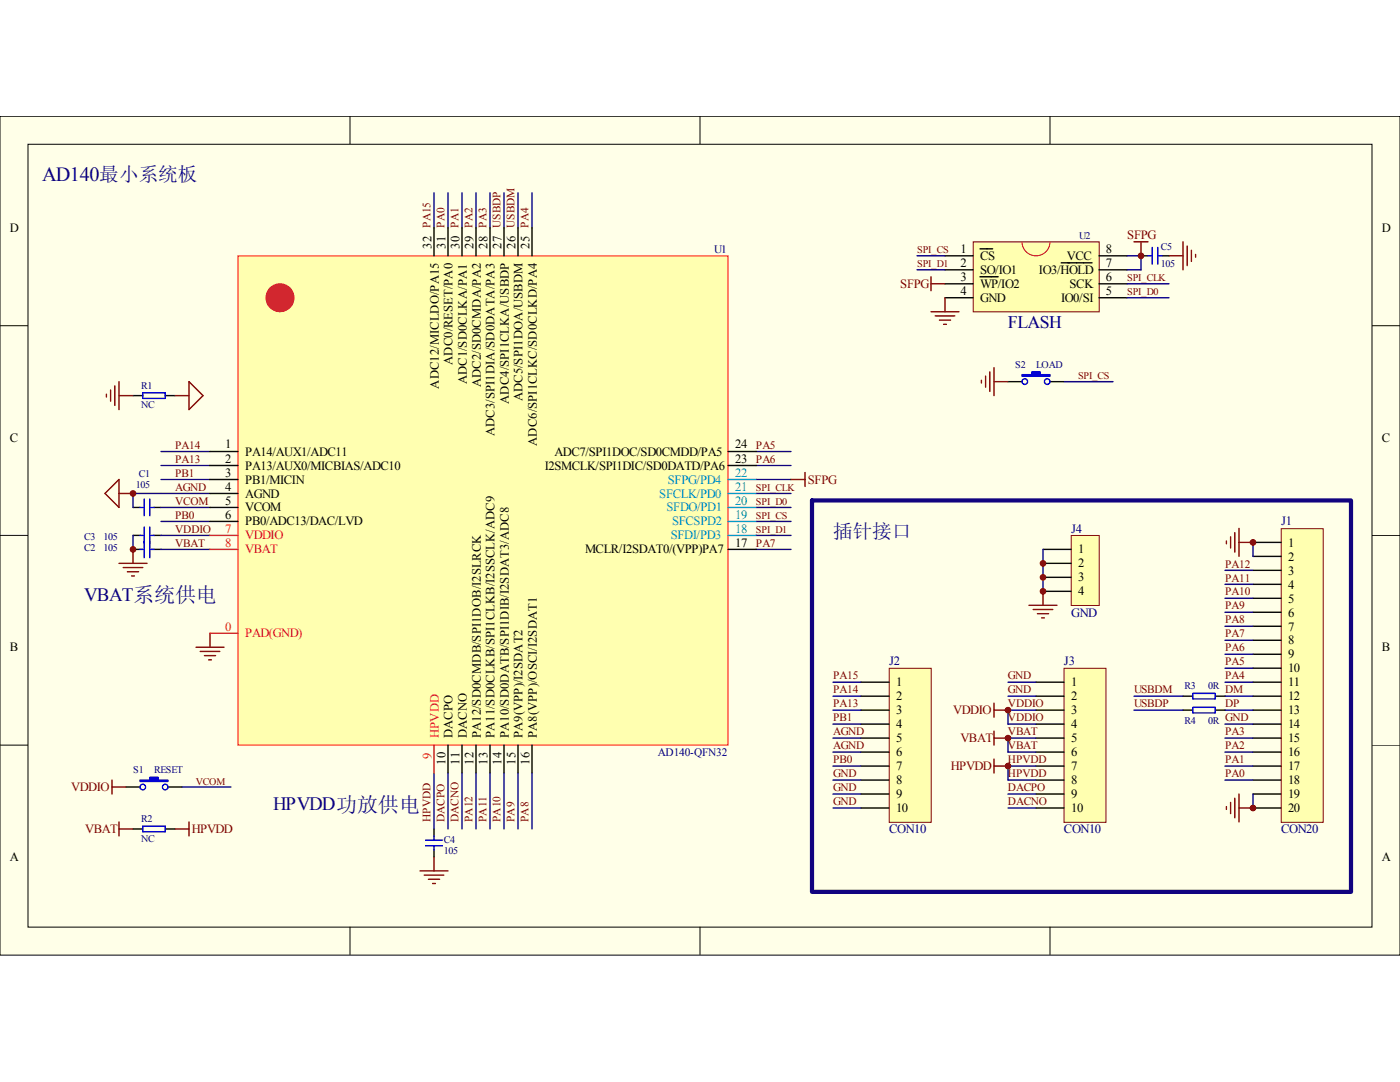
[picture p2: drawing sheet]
<svg xmlns="http://www.w3.org/2000/svg" width="279mm" height="216mm" viewBox="0 0 279 216" stroke-linecap="round" stroke-linejoin="round" font-family="sans-serif">
<path d="M0 23.2h279.4v167.4h-279.4z" fill="#ffffe8"/>
<g fill="none" stroke="#000" stroke-width=".2">
<path d="M0 23.2h279.4v167.4h-279.4zM5.6 28.8h268.2v156.2h-268.2zM69.8 23.2v5.5M139.7 23.2v5.5M209.5 23.2v5.5M0 65h5.6M273.8 65h5.6M0 106.8h5.6M273.8 106.8h5.6M0 148.7h5.6M273.8 148.7h5.6M69.8 184.9v5.6"/>
<path d="M139.7 184.9v5.6M209.5 184.9v5.6"/>
</g>
<path d="M150.9 95.7h7M150.9 98.5h7M150.9 101.3h7M150.9 104h7M150.9 106.8h7M150.9 109.6h7M36.3 157h9.8" fill="none" stroke="#000080" stroke-width=".28"/>
<g fill="none" stroke="#800000" stroke-width=".28">
<path d="M21 98.5l2.7-2.8v5.6zM23.7 98.5h2.8M23.7 112.4h5.6M24.6 113.2h3.9M25.4 114.1h2.3M26.3 114.9h.5M26.5 109.6v2.8M22.4 155.6v2.8M22.4 157h2.7M83.8 173.8h5.6M84.7 174.6h3.9M85.5 175.5h2.2"/>
<path d="M86.3 176.3h.6M86.6 171v2.8"/>
</g>
<path d="M26.5 106.8h1.4M26.5 109.6h1.4M26.5 101.3h1.4M30.7 106.8h1.4M30.7 109.6h1.4M30.7 101.3h1.4M25.1 157h2.8M33.5 157h2.8M86.6 165.4v1.4M86.6 169.6v1.4" fill="none" stroke="#000" stroke-width=".28"/>
<path d="M27.9 155.6h2v-.5h1.7v.5h1.9v.3h-5.6z" fill-rule="evenodd" fill="#00f" stroke="#00f" stroke-width=".28"/>
<g fill="none" stroke="#00f" stroke-width=".28">
<path d="M28.8 99.6v3.3M29.9 99.6v3.3M27.9 106.8h.9M27.9 109.6h.9M27.9 101.3h.9M28.8 105.2v6.1M29.9 106.8h.8M29.9 105.2v6.1M29.9 109.6h.8M29.9 101.3h.8M84.9 168.8h3.4M84.9 167.6h3.4"/>
<path d="M86.6 166.8v.8M86.6 168.8v.8"/>
<circle cx="28.5" cy="157" r=".56"/>
<circle cx="33" cy="157" r=".56"/>
</g>
<path d="M177.5 133.4h8.3v30.7h-8.3z" fill="#ffffb0"/>
<path d="M177.5 133.3h8.3v30.8h-8.3z" fill="none" stroke="#800000" stroke-width=".2"/>
<path d="M171.8 136.1h5.6M171.8 138.9h5.6M171.8 141.7h5.6M171.8 144.5h5.6M171.8 147.3h5.6M171.8 150.1h5.6M171.8 152.9h5.6M171.8 155.6h5.6M171.8 158.4h5.6M171.8 161.2h5.6" fill="none" stroke="#000" stroke-width=".28"/>
<path d="M212.4 133.4h8.3v30.7h-8.3z" fill="#ffffb0"/>
<path d="M212.3 133.3h8.4v30.8h-8.4z" fill="none" stroke="#800000" stroke-width=".2"/>
<path d="M206.8 136.1h5.5M206.8 138.9h5.5M206.8 141.7h5.5M206.8 144.5h5.5M206.8 147.3h5.5M206.8 150.1h5.5M206.8 152.9h5.5M206.8 155.6h5.5M206.8 158.4h5.5M206.8 161.2h5.5" fill="none" stroke="#000" stroke-width=".28"/>
<path d="M255.8 105.6h8.3v58.5h-8.3z" fill="#ffffb0"/>
<path d="M255.7 105.5h8.4v58.6h-8.4z" fill="none" stroke="#800000" stroke-width=".2"/>
<g fill="none" stroke="#000" stroke-width=".28">
<path d="M26.5 78.9h2M33 78.9h1.9M250.1 108.2h5.6M250.1 111h5.6M250.1 113.8h5.6M250.1 116.6h5.6M250.1 119.4h5.6M250.1 122.2h5.6M250.1 125h5.6M250.1 127.8h5.6M250.1 130.5h5.6M250.1 133.3h5.6"/>
<path d="M250.1 136.1h5.6M250.1 138.9h5.6M250.1 141.7h5.6M250.1 144.5h5.6M250.1 147.3h5.6M250.1 150.1h5.6M250.1 152.9h5.6M250.1 155.6h5.6M250.1 158.4h5.6M26.5 165.4h2M33 165.4h1.9M250.1 161.2h5.6"/>
</g>
<g fill="none" stroke="#000080" stroke-width=".28">
<path d="M244.5 113.8h5.6M244.5 116.6h5.6M244.5 119.4h5.6M166.2 136.1h5.6M166.2 138.9h5.6M201.2 136.1h5.6M201.2 138.9h5.6M244.5 122.2h5.6M244.5 125h5.6M244.5 127.8h5.6M244.5 130.5h5.6M244.5 133.3h5.6"/>
<path d="M244.5 136.1h5.6M244.5 138.9h5.6M166.2 141.7h5.6M166.2 144.5h5.6M166.2 147.3h5.6M166.2 150.1h5.6M166.2 152.9h5.6M166.2 155.6h5.6M166.2 158.4h5.6M201.2 158.4h5.6M206.8 141.7h-5.6v2.8h5.6M206.8 147.3h-5.6v2.8h5.6"/>
<path d="M206.8 152.9h-5.6v2.7h5.6M244.5 141.7h5.6M244.5 144.5h5.6M244.5 147.3h5.6M244.5 150.1h5.6M244.5 152.9h5.6M244.5 155.6h5.6M166.2 161.2h5.6M201.2 161.2h5.6"/>
</g>
<g fill="none" stroke="#800000" stroke-width=".28">
<path d="M21.2 78.7v.5M22.1 77.8v2.3M22.9 77v3.9M23.7 76.2v5.5M23.7 78.9h2.8M34.9 78.9h2.8M37.7 76.2l2.8 2.7-2.8 2.8zM198.4 140.3v2.8M198.4 145.9v2.8M198.4 151.5v2.8M198.4 141.7h2.8M198.4 147.3h2.8"/>
<path d="M198.4 152.9h2.8M23.7 164v2.8M23.7 165.4h2.8M34.9 165.4h2.8M37.7 164v2.8"/>
</g>
<path d="M28.5 78.4h4.5v1.1h-4.5zM28.5 164.9h4.5v1.1h-4.5z" fill="none" stroke="#00f" stroke-width=".28"/>
<path d="M213.9 106.9h5.5v13.9h-5.5z" fill="#ffffb0"/>
<path d="M213.8 106.8h5.6v14h-5.6z" fill="none" stroke="#800000" stroke-width=".2"/>
<path d="M208.2 109.6h5.5M208.2 112.4h5.5M208.2 115.2h5.5M208.2 118h5.5M236.1 138.9h2M242.5 138.9h2M236.1 141.7h2M242.5 141.7h2" fill="none" stroke="#000" stroke-width=".28"/>
<g fill="none" stroke="#000080" stroke-width=".28">
<path d="M86.6 38.5v7M89.4 38.5v7M92.2 38.5v7M95 38.5v7M97.8 38.5v7M100.6 38.5v7M103.4 38.5v7M106.2 38.5v7M32.1 95.7h9.8M32.1 92.9h9.8M32.1 90.1h9.8M41.9 98.5h-15.4v2.8"/>
<path d="M150.9 92.9h7M150.9 90.1h7M26.5 106.8v2.8M32.1 101.3h9.8M32.1 104h9.8M32.1 109.6h9.8M32.1 106.8h9.8M208.2 109.6v8.4M250.1 108.2v2.8M226.3 138.9h9.8M86.6 154.3v11.1M89.4 154.3v11.1"/>
<path d="M92.2 154.3v11.1M95 154.3v11.1M97.8 154.3v11.1M100.6 154.3v11.1M103.4 154.3v11.1M106.2 154.3v11.1M226.3 141.7h9.8M250.1 158.4v2.8"/>
</g>
<g fill="none" stroke="#800000" stroke-width=".28">
<path d="M208.2 118v2.8M244.8 107.9v.6M245.6 107.1v2.2M246.4 106.3v3.9M247.3 105.4v5.6M247.3 108.2h2.8M39.1 129.1h5.6M40 130h3.9M40.8 130.8h2.2M41.6 131.7h.6M41.9 126.4v2.7M205.4 120.8h5.5"/>
<path d="M206.2 121.6h3.9M207 122.5h2.3M207.9 123.3h.5M246.4 159.3v3.9M247.3 158.4v5.6M244.8 160.9v.6M245.6 160.1v2.2M247.3 161.2h2.8"/>
</g>
<path d="M238.1 138.4h4.4v1.1h-4.4zM238.1 141.1h4.4v1.2h-4.4z" fill="none" stroke="#00f" stroke-width=".28"/>
<circle cx="26.5" cy="98.5" r=".56" fill="#800000" stroke="#800000" stroke-width=".2"/>
<path d="M194.3 48.3h25.1v13.9h-25.1z" fill="#ffffb0"/>
<path d="M194.2 48.3h25.2v13.9h-25.2z" fill="none" stroke="#800000" stroke-width=".2"/>
<g fill="none" stroke="#000" stroke-width=".28">
<path d="M188.6 51h5.6M188.6 53.8h5.6M188.6 56.6h5.6M188.6 59.4h5.6M195.6 49.7h2.5M195.6 55.2h3.6M211.8 52.4h6.1M219.3 51h5.6M219.3 53.8h5.6M219.3 56.6h5.6M219.3 59.4h5.6M227.7 51h1.4"/>
<path d="M231.9 51h1.4M201.2 76.2h2.8M209.5 76.2h2.8"/>
</g>
<path d="M204 48.3a2.79 2.79 0 0 0 2.8 2.7 2.79 2.79 0 0 0 2.7-2.7" fill="none" stroke="#bf0000" stroke-width=".2"/>
<g fill="none" stroke="#800000" stroke-width=".28">
<path d="M185.8 55.2v2.8M185.8 56.6h2.8M188.6 59.4v2.8M226.3 48.3h2.8M227.7 48.3v2.7M233.3 51h2.8M236.1 48.3v5.5M236.9 49.1v3.9M237.8 49.9v2.3M238.6 50.8v.5M185.8 62.2h5.6M186.6 63h4"/>
<path d="M187.5 63.9h2.2M188.3 64.7h.6M195.9 75.9v.5M196.7 75v2.3M197.5 74.2v3.9M198.4 73.4v5.5M198.4 76.2h2.8M157.9 95.7h2.8M160.7 94.3v2.8"/>
</g>
<path d="M183 51h5.6M183 53.8h5.6M224.9 56.6h8.4M224.9 59.4h8.4M224.9 51h2.8v2.8h-2.8M212.3 76.2h9.8" fill="none" stroke="#000080" stroke-width=".28"/>
<path d="M204 74.8h1.9v-.6h1.7v.6h1.9v.2h-5.5z" fill-rule="evenodd" fill="#00f" stroke="#00f" stroke-width=".28"/>
<g fill="none" stroke="#00f" stroke-width=".28">
<path d="M229.1 51h.8M229.9 49.4v3.3M231.1 51h.8M231.1 49.4v3.3"/>
<circle cx="204.5" cy="76.1" r=".56"/>
<circle cx="209" cy="76.1" r=".56"/>
</g>
<g fill="#800000" stroke="#800000" stroke-width=".2">
<circle cx="227.7" cy="51" r=".56"/>
<circle cx="26.5" cy="109.6" r=".56"/>
<circle cx="250.1" cy="108.2" r=".56"/>
<circle cx="250.1" cy="161.2" r=".56"/>
<circle cx="201.2" cy="141.7" r=".56"/>
<circle cx="201.2" cy="147.3" r=".56"/>
<circle cx="201.2" cy="152.9" r=".56"/>
<circle cx="208.2" cy="112.4" r=".56"/>
<circle cx="208.2" cy="115.2" r=".56"/>
<circle cx="208.2" cy="118" r=".56"/>
</g>
<path d="M162.1 99.9h107.5v78.1h-107.5z" fill="none" stroke="#11037f" stroke-width=".84"/>
<path d="M47.6 51.1h97.7v97.6h-97.7z" fill="#ffffb0"/>
<path d="M47.5 51.1h97.8v97.6h-97.8z" fill="none" stroke="#f00" stroke-width=".2"/>
<g fill="none" stroke="#000" stroke-width=".28">
<path d="M86.6 45.5v5.5M89.4 45.5v5.5M92.2 45.5v5.5M95 45.5v5.5M97.8 45.5v5.5M100.6 45.5v5.5M103.4 45.5v5.5M106.2 45.5v5.5M41.9 90.1h5.6M41.9 92.9h5.6M41.9 95.7h5.6M41.9 98.5h5.6"/>
<path d="M145.3 90.1h5.6M145.3 92.9h5.6M41.9 104h5.6M41.9 101.3h5.6M145.3 109.6h5.6M89.4 148.7v5.6M92.2 148.7v5.6M95 148.7v5.6M97.8 148.7v5.6M100.6 148.7v5.6M103.4 148.7v5.6M106.2 148.7v5.6"/>
</g>
<path d="M41.9 106.8h5.6M41.9 109.6h5.6M41.9 126.4h5.6M86.6 148.7v5.6" fill="none" stroke="#ee0e22" stroke-width=".28"/>
<circle cx="55.9" cy="59.4" r="2.79" fill="#ee0e22" stroke="#ee0e22" stroke-width=".2"/>
<path d="M145.3 98.5h5.6M145.3 95.7h5.6M145.3 106.8h5.6M145.3 104h5.6M145.3 101.3h5.6" fill="none" stroke="#009cca" stroke-width=".28"/>
<text font-size="4" fill="#11037f" x="8.4" y="36.2">AD140最小系统板</text>
<text font-size="3.9" fill="#11037f" x="166.3" y="107.4">插针接口</text>
<g font-size="3.8" fill="#11037f">
<text x="16.8" y="119.9">VBAT系统供电</text>
<text x="54.5" y="161.7">HPVDD功放供电</text>
</g>
<text font-size="3.5" fill="#000080" x="201.2" y="65.5">FLASH</text>
<g font-size="2.5">
<text x="1.9" y="46.3">D</text>
<text x="275.8" y="46.3">D</text>
<text x="86.1" y="49.6" transform="rotate(-90 86.1 49.6)">32</text>
<text x="88.9" y="49.6" transform="rotate(-90 88.9 49.6)">31</text>
<text x="91.7" y="49.6" transform="rotate(-90 91.7 49.6)">30</text>
<text x="94.5" y="49.6" transform="rotate(-90 94.5 49.6)">29</text>
<text x="97.3" y="49.6" transform="rotate(-90 97.3 49.6)">28</text>
<text x="100.1" y="49.6" transform="rotate(-90 100.1 49.6)">27</text>
<text x="102.9" y="49.6" transform="rotate(-90 102.9 49.6)">26</text>
<text x="105.7" y="49.6" transform="rotate(-90 105.7 49.6)">25</text>
<text x="191.7" y="50.5">1</text>
<text x="191.7" y="53.3">2</text>
<text x="195.6" y="51.8">CS</text>
<text x="212.9" y="51.8">VCC</text>
<text x="220.7" y="53.3">7</text>
<text x="220.7" y="50.5">8</text>
<text x="191.7" y="56">3</text>
<text x="191.7" y="58.8">4</text>
<text x="195.6" y="54.6">SO/IO1</text>
<text x="195.6" y="57.4">WP/IO2</text>
<text x="207.3" y="54.6">IO3/HOLD</text>
<text x="213.4" y="57.4">SCK</text>
<text x="220.7" y="58.8">5</text>
<text x="220.7" y="56">6</text>
<text x="195.6" y="60.2">GND</text>
<text x="211.8" y="60.2">IO0/SI</text>
<text x="87.5" y="77.6" transform="rotate(-90 87.5 77.6)">ADC12/MICLDO/PA15</text>
<text x="90.3" y="72.8" transform="rotate(-90 90.3 72.8)">ADC0/RESET/PA0</text>
<text x="93.1" y="76.7" transform="rotate(-90 93.1 76.7)">ADC1/SD0CLKA/PA1</text>
<text x="95.9" y="77.3" transform="rotate(-90 95.9 77.3)">ADC2/SD0CMDA/PA2</text>
<text x="101.5" y="80.6" transform="rotate(-90 101.5 80.6)">ADC4/SPI1CLKA/USBDP</text>
<text x="104.3" y="80.1" transform="rotate(-90 104.3 80.1)">ADC5/SPI1DOA/USBDM</text>
<text x="1.9" y="88.1">C</text>
<text x="45" y="89.5">1</text>
<text x="98.7" y="87" transform="rotate(-90 98.7 87)">ADC3/SPI1DIA/SD0DATA/PA3</text>
<text x="107.1" y="89" transform="rotate(-90 107.1 89)">ADC6/SPI1CLKC/SD0CLKD/PA4</text>
<text x="146.7" y="89.5">24</text>
<text x="275.8" y="88.1">C</text>
<text x="45" y="95.1">3</text>
<text x="45" y="92.3">2</text>
<text x="48.9" y="93.7">PA13/AUX0/MICBIAS/ADC10</text>
<text x="48.9" y="90.9">PA14/AUX1/ADC11</text>
<text x="108.7" y="93.7">I2SMCLK/SPI1DIC/SD0DATD/PA6</text>
<text x="110.7" y="90.9">ADC7/SPI1DOC/SD0CMDD/PA5</text>
<text x="146.7" y="92.3">23</text>
<text x="45" y="97.9">4</text>
<text x="45" y="100.7">5</text>
<text x="48.9" y="96.5">PB1/MICIN</text>
<text x="48.9" y="99.3">AGND</text>
<text x="45" y="103.5">6</text>
<text x="48.9" y="104.8">PB0/ADC13/DAC/LVD</text>
<text x="48.9" y="102">VCOM</text>
<text x="116.8" y="110.4">MCLR/I2SDAT0/(VPP)PA7</text>
<text x="146.7" y="109.1">17</text>
<text x="215.1" y="110.4">1</text>
<text x="215.1" y="113.2">2</text>
<text x="257" y="109.1">1</text>
<text x="257" y="111.8">2</text>
<text x="215.1" y="116">3</text>
<text x="215.1" y="118.8">4</text>
<text x="257" y="114.6">3</text>
<text x="257" y="117.4">4</text>
<text x="257" y="120.2">5</text>
<text x="257" y="123">6</text>
<text x="257" y="125.8">7</text>
<text x="1.9" y="130">B</text>
<text x="257" y="128.5">8</text>
<text x="257" y="131.3">9</text>
<text x="275.8" y="130">B</text>
<text x="178.8" y="136.9">1</text>
<text x="213.8" y="136.9">1</text>
<text x="257" y="134.1">10</text>
<text x="257" y="136.9">11</text>
<text x="178.8" y="139.7">2</text>
<text x="178.8" y="142.5">3</text>
<text x="213.8" y="139.7">2</text>
<text x="213.8" y="142.5">3</text>
<text x="257" y="139.7">12</text>
<text x="257" y="142.5">13</text>
<text x="90.3" y="147.3" transform="rotate(-90 90.3 147.3)">DACPO</text>
<text x="93.1" y="147.3" transform="rotate(-90 93.1 147.3)">DACNO</text>
<text x="95.9" y="147.3" transform="rotate(-90 95.9 147.3)">PA12/SD0CMDB/SPI1DOB/I2SLRCK</text>
<text x="98.7" y="147.3" transform="rotate(-90 98.7 147.3)">PA11/SD0CLKB/SPI1CLKB/I2SSCLK/ADC9</text>
<text x="101.5" y="147.3" transform="rotate(-90 101.5 147.3)">PA10/SD0DATB/SPI1DIB/I2SDAT3/ADC8</text>
<text x="104.3" y="147.3" transform="rotate(-90 104.3 147.3)">PA9(VPP)/I2SDAT2</text>
<text x="107.1" y="147.3" transform="rotate(-90 107.1 147.3)">PA8(VPP)/OSCI/I2SDAT1</text>
<text x="178.8" y="145.3">4</text>
<text x="178.8" y="148.1">5</text>
<text x="213.8" y="145.3">4</text>
<text x="213.8" y="148.1">5</text>
<text x="257" y="145.3">14</text>
<text x="257" y="148.1">15</text>
<text x="88.9" y="152.6" transform="rotate(-90 88.9 152.6)">10</text>
<text x="91.7" y="152.6" transform="rotate(-90 91.7 152.6)">11</text>
<text x="94.5" y="152.6" transform="rotate(-90 94.5 152.6)">12</text>
<text x="97.3" y="152.6" transform="rotate(-90 97.3 152.6)">13</text>
<text x="100.1" y="152.6" transform="rotate(-90 100.1 152.6)">14</text>
<text x="102.9" y="152.6" transform="rotate(-90 102.9 152.6)">15</text>
<text x="105.7" y="152.6" transform="rotate(-90 105.7 152.6)">16</text>
<text x="178.8" y="150.9">6</text>
<text x="178.8" y="153.7">7</text>
<text x="213.8" y="150.9">6</text>
<text x="213.8" y="153.7">7</text>
<text x="257" y="150.9">16</text>
<text x="257" y="153.7">17</text>
<text x="178.8" y="156.5">8</text>
<text x="178.8" y="159.3">9</text>
<text x="213.8" y="156.5">8</text>
<text x="213.8" y="159.3">9</text>
<text x="257" y="156.5">18</text>
<text x="257" y="159.3">19</text>
<text x="178.8" y="162.1">10</text>
<text x="213.8" y="162.1">10</text>
<text x="257" y="162.1">20</text>
<text x="1.9" y="171.8">A</text>
<text x="275.8" y="171.8">A</text>
</g>
<g font-size="2.5" fill="#800000">
<text x="225" y="47.7">SFPG</text>
<text x="179.7" y="57.4">SFPG</text>
<text x="161.2" y="96.5">SFPG</text>
<text x="190.2" y="142.5">VDDIO</text>
<text x="191.7" y="148.1">VBAT</text>
<text x="189.7" y="153.7">HPVDD</text>
<text x="14.2" y="157.8">VDDIO</text>
<text x="17" y="166.2">VBAT</text>
<text x="38.3" y="166.2">HPVDD</text>
</g>
<g font-size="2.5" fill="#009cca">
<text x="146.7" y="95.1">22</text>
<text x="131.6" y="99.3">SFCLK/PD0</text>
<text x="133.3" y="96.5">SFPG/PD4</text>
<text x="146.7" y="100.7">20</text>
<text x="146.7" y="97.9">21</text>
<text x="133" y="102">SFDO/PD1</text>
<text x="133.9" y="107.6">SFDI/PD3</text>
<text x="134.1" y="104.8">SFCSPD2</text>
<text x="146.7" y="106.3">18</text>
<text x="146.7" y="103.5">19</text>
</g>
<g font-size="2.5" fill="#ee0e22">
<text x="45" y="106.3">7</text>
<text x="48.9" y="107.6">VDDIO</text>
<text x="45" y="109.1">8</text>
<text x="48.9" y="110.4">VBAT</text>
<text x="45" y="125.8">0</text>
<text x="48.9" y="127.2">PAD(GND)</text>
<text x="87.5" y="147.3" transform="rotate(-90 87.5 147.3)">HPVDD</text>
<text x="86.1" y="151.5" transform="rotate(-90 86.1 151.5)">9</text>
</g>
<g font-size="2.5" fill="#000080">
<text x="213.8" y="106.3">J4</text>
<text x="255.7" y="104.8">J1</text>
<text x="213.8" y="123">GND</text>
<text x="177.5" y="132.8">J2</text>
<text x="212.3" y="132.8">J3</text>
<text x="177.5" y="166.2">CON10</text>
<text x="212.3" y="166.2">CON10</text>
<text x="255.7" y="166.2">CON20</text>
</g>
<g font-size="2.3" fill="#800000">
<text x="85.9" y="45.5" transform="rotate(-90 85.9 45.5)">PA15</text>
<text x="88.7" y="45.5" transform="rotate(-90 88.7 45.5)">PA0</text>
<text x="91.5" y="45.5" transform="rotate(-90 91.5 45.5)">PA1</text>
<text x="94.3" y="45.5" transform="rotate(-90 94.3 45.5)">PA2</text>
<text x="97.1" y="45.5" transform="rotate(-90 97.1 45.5)">PA3</text>
<text x="99.9" y="45.5" transform="rotate(-90 99.9 45.5)">USBDP</text>
<text x="102.7" y="45.5" transform="rotate(-90 102.7 45.5)">USBDM</text>
<text x="105.5" y="45.5" transform="rotate(-90 105.5 45.5)">PA4</text>
<text x="35" y="89.6">PA14</text>
<text x="150.9" y="89.6">PA5</text>
<text x="35" y="92.3">PA13</text>
<text x="35" y="95.1">PB1</text>
<text x="150.9" y="92.3">PA6</text>
<text x="35" y="100.7">VCOM</text>
<text x="35" y="97.9">AGND</text>
<text x="35" y="103.5">PB0</text>
<text x="35" y="106.3">VDDIO</text>
<text x="35" y="109.1">VBAT</text>
<text x="150.9" y="109.1">PA7</text>
<text x="244.5" y="113.3">PA12</text>
<text x="244.5" y="118.8">PA10</text>
<text x="244.5" y="116.1">PA11</text>
<text x="244.5" y="124.4">PA8</text>
<text x="244.5" y="121.6">PA9</text>
<text x="244.5" y="130">PA6</text>
<text x="244.5" y="127.2">PA7</text>
<text x="166.3" y="135.6">PA15</text>
<text x="201.2" y="135.6">GND</text>
<text x="244.5" y="135.6">PA4</text>
<text x="244.5" y="132.8">PA5</text>
<text x="166.3" y="138.3">PA14</text>
<text x="166.3" y="141.1">PA13</text>
<text x="166.3" y="143.9">PB1</text>
<text x="201.2" y="141.1">VDDIO</text>
<text x="201.2" y="138.3">GND</text>
<text x="201.2" y="143.9">VDDIO</text>
<text x="226.3" y="141.1">USBDP</text>
<text x="226.3" y="138.3">USBDM</text>
<text x="244.5" y="143.9">GND</text>
<text x="244.5" y="138.3">DM</text>
<text x="244.5" y="141.1">DP</text>
<text x="166.3" y="146.7">AGND</text>
<text x="166.3" y="149.5">AGND</text>
<text x="201.2" y="146.7">VBAT</text>
<text x="201.2" y="149.5">VBAT</text>
<text x="244.5" y="149.5">PA2</text>
<text x="244.5" y="146.7">PA3</text>
<text x="166.3" y="152.3">PB0</text>
<text x="166.3" y="155.1">GND</text>
<text x="201.2" y="152.3">HPVDD</text>
<text x="201.2" y="155.1">HPVDD</text>
<text x="244.5" y="155.1">PA0</text>
<text x="244.5" y="152.3">PA1</text>
<text x="166.3" y="157.9">GND</text>
<text x="166.3" y="160.7">GND</text>
<text x="201.2" y="157.9">DACPO</text>
<text x="201.2" y="160.7">DACNO</text>
<text x="85.9" y="164" transform="rotate(-90 85.9 164)">HPVDD</text>
<text x="88.7" y="164" transform="rotate(-90 88.7 164)">DACPO</text>
<text x="91.5" y="164" transform="rotate(-90 91.5 164)">DACNO</text>
<text x="94.3" y="164" transform="rotate(-90 94.3 164)">PA12</text>
<text x="97.1" y="164" transform="rotate(-90 97.1 164)">PA11</text>
<text x="99.9" y="164" transform="rotate(-90 99.9 164)">PA10</text>
<text x="102.7" y="164" transform="rotate(-90 102.7 164)">PA9</text>
<text x="105.5" y="164" transform="rotate(-90 105.5 164)">PA8</text>
</g>
<g font-size="2.3" fill="#000080">
<text x="142.5" y="50.5">U1</text>
<text x="131.3" y="150.9">AD140-QFN32</text>
</g>
<g font-size="2" fill="#000080">
<text x="215.4" y="47.8">U2</text>
<text x="231.6" y="50">C5</text>
<text x="231.6" y="53.3">105</text>
<text x="28.2" y="77.6">R1</text>
<text x="202.6" y="73.4">S2</text>
<text x="206.8" y="73.4">LOAD</text>
<text x="28.2" y="81.4">NC</text>
<text x="27.7" y="95.2">C1</text>
<text x="27.1" y="97.4">105</text>
<text x="16.8" y="107.7">C3</text>
<text x="20.7" y="107.7">105</text>
<text x="16.8" y="109.9">C2</text>
<text x="20.7" y="109.9">105</text>
<text x="236.4" y="137.5">R3</text>
<text x="241.1" y="137.5">0R</text>
<text x="236.4" y="144.5">R4</text>
<text x="241.1" y="144.5">0R</text>
<text x="26.6" y="154.3">S1</text>
<text x="30.7" y="154.3">RESET</text>
<text x="28.2" y="164">R2</text>
<text x="28.2" y="168">NC</text>
<text x="88.6" y="168.2">C4</text>
<text x="88.6" y="170.4">105</text>
</g>
<g font-size="2" fill="#800000">
<text x="183" y="50.5">SPI_CS</text>
<text x="183" y="53.3">SPI_D1</text>
<text x="225" y="58.8">SPI_D0</text>
<text x="225" y="56">SPI_CLK</text>
<text x="215.1" y="75.6">SPI_CS</text>
<text x="150.9" y="100.8">SPI_D0</text>
<text x="150.9" y="98">SPI_CLK</text>
<text x="150.9" y="103.5">SPI_CS</text>
<text x="150.9" y="106.3">SPI_D1</text>
<text x="39.1" y="156.5">VCOM</text>
</g>
</svg>
